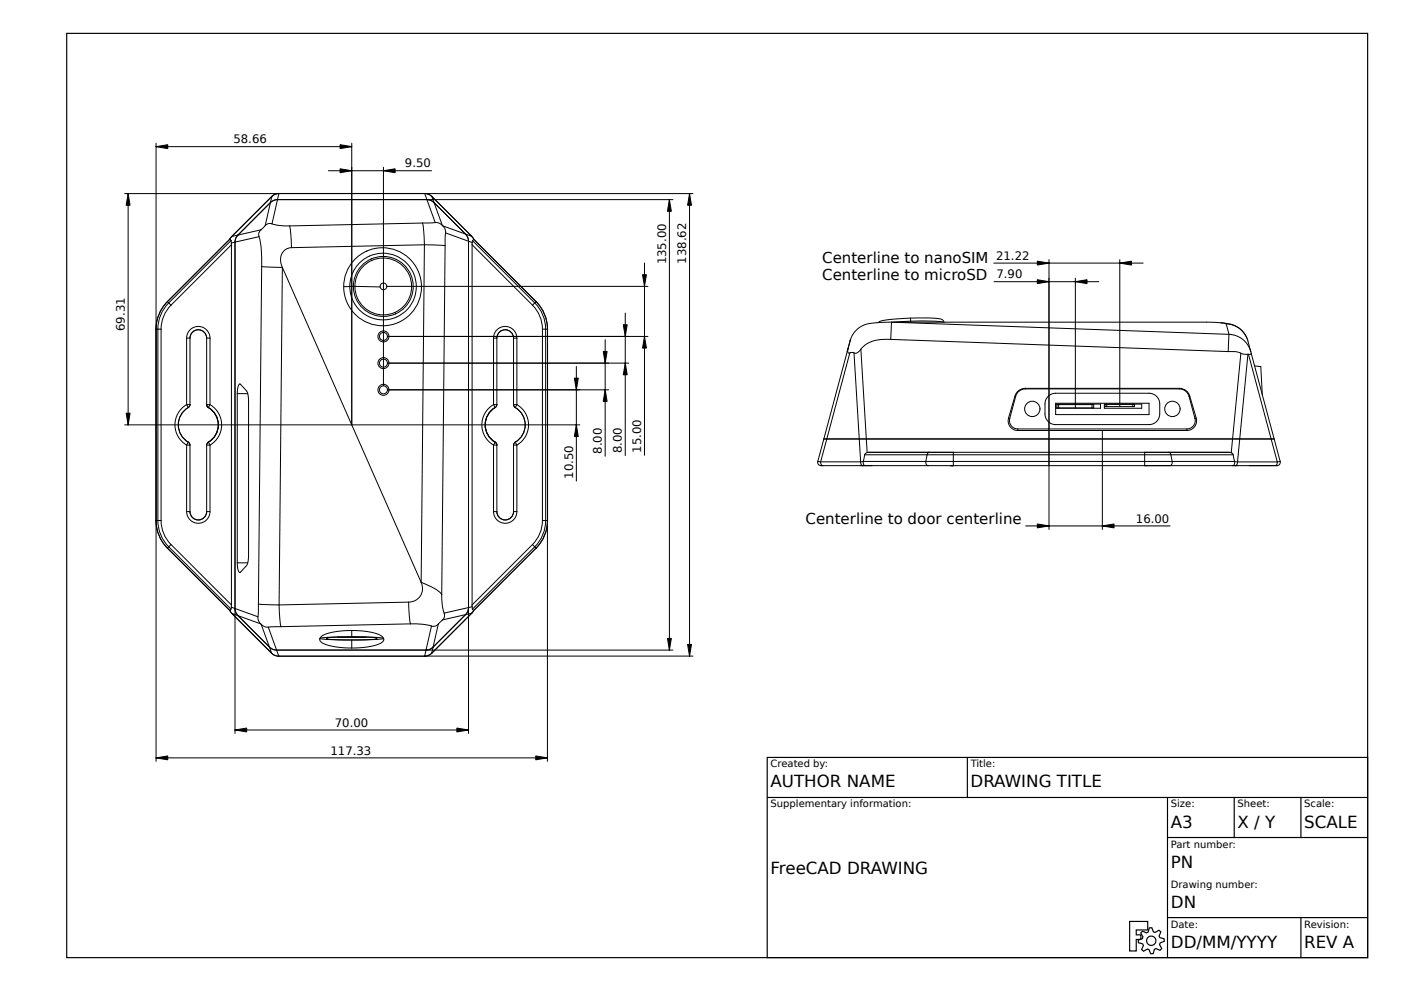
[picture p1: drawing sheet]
<svg xmlns="http://www.w3.org/2000/svg" width="420mm" height="297mm" viewBox="0 0 420 297" stroke-linecap="round" stroke-linejoin="round" font-family="sans-serif">
<g fill="none" stroke="#000" stroke-width=".35">
<path d="M20 10h390v277h-390zM230 227h180v60h-180zM230 239h180M290 227v12M350 239v48M370 239v12M390 239v12M350 251h60M338.7 276.2h5.4v2.5h-3.5v1.5h1.4v1.3h-1.4v3.5h-1.9zM342.5 279.1l1.2 .5 .5-.2 .3-1.3 .8-.1 .5 1.3 .5 .2 1.1-.7 .6 .5-.5 1.2 .2 .5 1.3 .3v.8l-1.2 .5-.2 .5 .7 1.2-.5 .5-1.3-.5-.4 .2-.4 1.3h-.7l-.5-1.2-.5-.2-1.2 .7-.6-.5 .6-1.2-.3-.5-1.2-.4-.1-.7 1.3-.5 .1-.5-.6-1.2zM350 275h60M390 275v12"/>
<circle cx="345.1" cy="281.9" r="1.4"/>
</g>
<g fill="#fff">
<path d="M164.1 98.7v57.3z"/>
<path d="M46.8 98.7v57.3z"/>
<path d="M69.5 70.9l12-12a3 3 0 0 1 2.1-.9h43.7l1.2 .2 1 .7 31.2 31.5a11.7 11.7 0 0 1 3.4 8.3v57.3a11.6 11.6 0 0 1-3.4 8.3l-31.3 31.5a3 3 0 0 1-2.1 .9h-43.7l-1.2-.3-1-.6-31.2-31.5a11.7 11.7 0 0 1-3.4-8.3v-57.3a11.7 11.7 0 0 1 3.4-8.3z" fill-rule="evenodd"/>
<path d="M81.1 60.7l-1.6 6.9 .8-.5h1.2h-1.2l-.8 .5 1.6-6.9 .7-.5 1.4-.4-1.7 7.3 2.4 .5 2.9 .1 .6 6.5-.4 .1a3.8 3.8 0 0 0-2.4 5.8l-6.2-.2-.1-5.6-.6-3.4 .6 3.4 .2 4.9-1.2 105.6 .2-3.7 6.2 .2 .5 6.5-3.8 .2 43.2-1 3.5 .1 2.3 .5-2.9-.5-3.4-.1-.6-6.5a4.1 4.1 0 0 0 3.8-6l4.4 2.1a2.64 2.64 0 0 1 1.8 3.2l.6 4-.5-2.5-.2-3.1 1.2-108.4-.2 3.8-6.2-.2-.5-6.6 3.8-.1-43.7 1-4-.3-1.3-.3 1.7-7.3h44.8l2.5 6.9 1.2 .2 .9 .6-.9-.6-1.2-.2-2.5-6.9 .5 .1 1.6 .8 2.7 7 6.7 2.4 .6 .8 .4 1.4-6.9-2.5 6.9 2.5v109.8l-7.4 1.7 .1 1.1-.5 .9 .5-.9-.1-1.1 7.4-1.7-.1 .5-.8 1.6-6.9 1.6 6.9-1.6-9.8 9.7 1.6-6.9 1.3-1.2-1.8 1.7-.7 .2-.8-.1-1.7 7.2h-44.8l-2.5-6.8-1.2-.2-.9-.7 .9 .7 1.2 .2 2.5 6.8h-.5l-1.6-.9-2.6-6.9-6.8-2.5-.6-.8-.4-1.3 6.9 2.4-6.9-2.4v-109.8l7.3-1.7a1.81 1.81 0 0 1 .6-2l-7 1.5z" fill-rule="evenodd"/>
<path d="M85.2 75.1l1-.7 1.2-.2 39.8-.8-.9 101.1-41.7-94.4a4.3 4.3 0 0 1 .6-5z" fill-rule="evenodd"/>
<path d="M84.6 80.1l41.7 94.4a4.1 4.1 0 0 1-3.8 6l-38.8 .8z" fill-rule="evenodd"/>
<path d="M51.3 91.5l18.1-18.1v107.9l-18.1-18.1a10.2 10.2 0 0 1-3-7.2v-57.3a10.2 10.2 0 0 1 3-7.2z" fill-rule="evenodd"/>
<path d="M141.5 73.4l18.1 18.1a10.2 10.2 0 0 1 3 7.2v57.3a10.2 10.2 0 0 1-3 7.2l-18.1 18.1z" fill-rule="evenodd"/>
<path d="M106.7 77.4a11.7 11.7 0 0 0-1.7 15 11.7 11.7 0 0 0 14.4 4.2l-8.6-19.9a10 10 0 0 1 13.6 6.4 10 10 0 0 1-8.2 12.6 10 10 0 0 1-11.3-9.8h-1.9l7-10.7-1.2 .7zM110 75.2l-7 10.7h1.7a10.4 10.4 0 0 1 6.1-9.2l8.6 19.9a11.7 11.7 0 0 0 6-15.4 11.7 11.7 0 0 0-15.4-6z" fill-rule="evenodd"/>
<path d="M127.2 73.4l6.2 .2-1 104.6a14.2 14.2 0 0 0-6.1-3.7z" fill-rule="evenodd"/>
<path d="M78.4 79.9l6.2 .2-.9 101.2-6.2-.2z" fill-rule="evenodd"/>
<path d="M57 98.9a3.5 3.5 0 0 1 3.8-.8 3.5 3.5 0 0 1 2.2 3.2v20a7 7 0 0 1 0 12.1v19.9a3.5 3.5 0 0 1-3.5 3.5 3.5 3.5 0 0 1-3.5-3.5v-19.9a7 7 0 0 1 0-12.1v-20a3.5 3.5 0 0 1 1-2.4z" fill-rule="evenodd"/>
<path d="M149 98.9a3.5 3.5 0 0 1 3.8-.8 3.5 3.5 0 0 1 2.2 3.2v20a7 7 0 0 1 0 12.1v19.9a3.5 3.5 0 0 1-3.5 3.5 3.5 3.5 0 0 1-3.5-3.5v-19.9a7 7 0 0 1 0-12.1v-20a3.5 3.5 0 0 1 1-2.4z" fill-rule="evenodd"/>
<path d="M106.7 77.4a11.7 11.7 0 0 0-1.7 15 11.7 11.7 0 0 0 14.4 4.2l-9.4-21.4-1.2 .7zM110 75.2l9.4 21.4a11.7 11.7 0 0 0 6-15.4 11.7 11.7 0 0 0-15.4-6z" fill-rule="evenodd"/>
<path d="M111.5 78l2.5 8a1 1 0 0 0 1.5 .7 1 1 0 0 0 0-1.7 1 1 0 0 0-1.5 .7v.3l-7.6-.2 11.9 7.9a8.5 8.5 0 0 0 4.4-11.3 8.5 8.5 0 0 0-11.2-4.4zM108.2 78.4a10 10 0 0 1 15.4 2.8 10 10 0 0 1-6.3 14.3 10 10 0 0 1-12.4-9.6l1-.1 5.4-8.2a9 9 0 0 0-4.6 11.9 9 9 0 0 0 11.8 4.6l-7-16.1a8.5 8.5 0 0 0-4.4 11.3 8.5 8.5 0 0 0 11.2 4.4l-11.9-7.9-1.5 .1a10 10 0 0 1 3.3-7.5zM111.3 77.6l-5.4 8.2 8.1 .2 4.5 8.1a9 9 0 0 0 4.6-11.9 9 9 0 0 0-11.8-4.6z" fill-rule="evenodd"/>
<path d="M57.9 99.4a2.5 2.5 0 0 1 2.6-.3 2.5 2.5 0 0 1 1.5 2.2l.1 20.5a6.3 6.3 0 0 1 0 11.1l-.1 20.4a2.5 2.5 0 0 1-2.5 2.5 2.5 2.5 0 0 1-2.5-2.5l-.2-20.4a6.3 6.3 0 0 1 0-11.1l.2-20.5a2.5 2.5 0 0 1 .9-1.9z" fill-rule="evenodd"/>
<path d="M149.9 99.4a2.5 2.5 0 0 1 2.6-.3 2.5 2.5 0 0 1 1.5 2.2l.1 20.5a6.3 6.3 0 0 1 0 11.1l-.1 20.4a2.5 2.5 0 0 1-2.5 2.5 2.5 2.5 0 0 1-2.5-2.5l-.2-20.4a6.3 6.3 0 0 1 0-11.1l.2-20.5a2.5 2.5 0 0 1 .9-1.9z" fill-rule="evenodd"/>
<path d="M86.8 67.7l39.9-.9 .5 6.6-39.8 .8z" fill-rule="evenodd"/>
<path d="M83.7 181.3l38.8-.8 .6 6.5-38.9 .8z" fill-rule="evenodd"/>
<path d="M108.4 79.7a9 9 0 0 0-.8 11.3 9 9 0 0 0 10.9 3.1l-7.2-16.5-1.1 .6zM111.3 77.6l7.2 16.5a9 9 0 0 0 4.6-11.9 9 9 0 0 0-11.8-4.6z" fill-rule="evenodd"/>
<path d="M111.5 78l6.8 15.7a8.5 8.5 0 0 0 4.4-11.3 8.5 8.5 0 0 0-11.2-4.4zM108.7 80a8.5 8.5 0 0 0-.7 10.8 8.5 8.5 0 0 0 10.3 2.9l-6.8-15.7-1.1 .6z" fill-rule="evenodd"/>
<path d="M71.7 115.2h.4l1.9 2.1 .5 2.9v46.7l-.5 2.4-1.9 2.2a.46 .46 0 0 1-.5-.1 .46 .46 0 0 1-.2-.4l-.3-2.3v-50.7l.2-1.9z" fill-rule="evenodd"/>
<path d="M71.7 115.2h.4l1.9 2 .5 2.4v46.8l-.2 2.3h-3.2v-50.7h3.2h-3.2l.2-1.9z" fill-rule="evenodd"/>
<path d="M140.5 72.3l1.1 .4-.1 109.1-1 .3z" fill-rule="evenodd"/>
<path d="M69.4 72.8l1-.2v109.8l-1.1-.4z" fill-rule="evenodd"/>
<path d="M83.6 58h43.7l.7 1.8h-44.8z" fill-rule="evenodd"/>
<path d="M82.9 194.8h44.8l-.4 1.8h-43.7z" fill-rule="evenodd"/>
<path d="M96.3 190.7a21 21 0 0 1 12.1-1.6 10.5 10.5 0 0 1 6.4 1.9l.2 .8a5.6 5.6 0 0 1-4.3 2 27.1 27.1 0 0 1-14-1.1 1.08 1.08 0 0 1-.8-.9 1.08 1.08 0 0 1 .4-1.1z" fill-rule="evenodd"/>
<path d="M47.3 98.7h1v57.3h-1z" fill-rule="evenodd"/>
<path d="M162.6 98.7h1v57.3h-1z" fill-rule="evenodd"/>
<path d="M96 191.3a102.7 102.7 0 0 1 18.9 0l.1 .5a5.6 5.6 0 0 1-4.3 2l-5.2 .4v-2.4l6.5-.1 3-.3a97.6 97.6 0 0 1-19.1 0l3 .3 6.6 .1v2.4a18.3 18.3 0 0 1-9.2-1.8l-.4-.6z" fill-rule="evenodd"/>
<path d="M163.6 98.7h.5v57.3h-.5z" fill-rule="evenodd"/>
<path d="M46.8 98.7h.5v57.3h-.5z" fill-rule="evenodd"/>
<path d="M50.6 90.8l18.7-18.7 .1 1.3-18.1 18.1z" fill-rule="evenodd"/>
<path d="M159.6 163.2l.7 .7-18.7 18.7-.1-1.3z" fill-rule="evenodd"/>
<path d="M51.3 163.2l18.1 18.1-.2 1.2-18.6-18.6z" fill-rule="evenodd"/>
<path d="M141.7 72.1l18.6 18.7-.7 .7-18.1-18.1z" fill-rule="evenodd"/>
<path d="M130.1 60.7l9.4 9.4-6.9-2.6z" fill-rule="evenodd"/>
<path d="M71.4 184.5l6.9 2.6 2.5 6.8z" fill-rule="evenodd"/>
<path d="M62 101.3h1v20h-1z" fill-rule="evenodd"/>
<path d="M148 101.3h1v20h-1z" fill-rule="evenodd"/>
<path d="M56 133.4h1v19.9h-1z" fill-rule="evenodd"/>
<path d="M154 133.4h1v19.9h-1z" fill-rule="evenodd"/>
<path d="M148 133.4h1v19.9h-1z" fill-rule="evenodd"/>
<path d="M62 133.4h1v19.9h-1z" fill-rule="evenodd"/>
<path d="M56 101.3h1v20h-1z" fill-rule="evenodd"/>
<path d="M154 101.3h1v20h-1z" fill-rule="evenodd"/>
<path d="M69.5 70.9l12-12-.4 1.8-9.8 9.7z" fill-rule="evenodd"/>
<path d="M129.8 193.9l9.8-9.7 1.8-.4-12 12z" fill-rule="evenodd"/>
<path d="M160.3 163.9l.4 .4-18.8 18.7-.3-.4z" fill-rule="evenodd"/>
<path d="M50.2 90.4l18.8-18.8 .3 .5-18.7 18.7z" fill-rule="evenodd"/>
<path d="M142 71.7l18.7 18.7-.4 .4-18.6-18.7z" fill-rule="evenodd"/>
<path d="M50.2 164.3l.4-.4 18.6 18.6-.3 .5z" fill-rule="evenodd"/>
<path d="M96.3 190.7a17.3 17.3 0 0 1 9.2-1.7v1.8l-6.4 .2-3.1 .3z" fill-rule="evenodd"/>
<path d="M105.5 189a17.3 17.3 0 0 1 9.1 1.7l.3 .6-3.1-.3-6.3-.2z" fill-rule="evenodd"/>
<path d="M54.6 122.2l1.4-.9 .5 .8a6 6 0 0 0 0 10.4l-.5 .9a7 7 0 0 1-1.4-11.2z" fill-rule="evenodd"/>
<path d="M63 121.3a7 7 0 0 1 0 12.1l-.5-.9a6 6 0 0 0 0-10.4z" fill-rule="evenodd"/>
<path d="M155 121.3a7 7 0 0 1 0 12.1l-.5-.9a6 6 0 0 0 0-10.4z" fill-rule="evenodd"/>
<path d="M146.6 122.2l1.4-.9 .5 .8a6 6 0 0 0 0 10.4l-.5 .9a7 7 0 0 1-1.4-11.2z" fill-rule="evenodd"/>
<path d="M129.4 187.6l1 .1 1-.7-1.6 6.9-.7 .6-1.4 .3z" fill-rule="evenodd"/>
<path d="M71.3 70.4l7-1.5a1.83 1.83 0 0 0-.6 2l-7.3 1.7 .2-1z" fill-rule="evenodd"/>
<path d="M129.5 58.9l11.9 11.9-1.9-.7-9.4-9.4z" fill-rule="evenodd"/>
<path d="M69.5 183.8l1.9 .7 9.4 9.4 .6 1.9z" fill-rule="evenodd"/>
<path d="M97.9 191.1l11-.2 4.1 .2v.4l-11.3 .2-3.8-.2z" fill-rule="evenodd"/>
<path d="M98.4 191.1l11.4-.1 2.7 .1 .5 .4-7.5 .3-7.6-.3z" fill-rule="evenodd"/>
<path d="M149 98.9a3.5 3.5 0 0 1 3.8-.8 3.5 3.5 0 0 1 2.2 3.2h-1a2.5 2.5 0 0 0-2.5-2.5 2.5 2.5 0 0 0-2.5 2.5h-1a3.5 3.5 0 0 1 1-2.4z" fill-rule="evenodd"/>
<path d="M57 98.9a3.5 3.5 0 0 1 3.8-.8 3.5 3.5 0 0 1 2.2 3.2h-1a2.5 2.5 0 0 0-2.5-2.5 2.5 2.5 0 0 0-2.5 2.5h-1a3.5 3.5 0 0 1 1-2.4z" fill-rule="evenodd"/>
<path d="M148 153.3h1a2.5 2.5 0 0 0 2.5 2.5 2.5 2.5 0 0 0 2.5-2.5h1a3.5 3.5 0 0 1-3.5 3.5 3.5 3.5 0 0 1-3.5-3.5z" fill-rule="evenodd"/>
<path d="M56 153.3h1a2.5 2.5 0 0 0 2.5 2.5 2.5 2.5 0 0 0 2.5-2.5h1a3.5 3.5 0 0 1-3.5 3.5 3.5 3.5 0 0 1-3.5-3.5z" fill-rule="evenodd"/>
<path d="M47.3 156h1a10.2 10.2 0 0 0 3 7.2l-.7 .7a11.1 11.1 0 0 1-3.3-7.9z" fill-rule="evenodd"/>
<path d="M160.3 90.8a11.1 11.1 0 0 1 3.3 7.9h-1a10.2 10.2 0 0 0-3-7.2z" fill-rule="evenodd"/>
<path d="M162.6 156h1a11.1 11.1 0 0 1-3.3 7.9l-.7-.7a10.2 10.2 0 0 0 3-7.2z" fill-rule="evenodd"/>
<path d="M50.6 90.8l.7 .7a10.2 10.2 0 0 0-3 7.2h-1a11.1 11.1 0 0 1 3.3-7.9z" fill-rule="evenodd"/>
<path d="M71.1 168.7h3.2l-.4 .8-1.8 2a.46 .46 0 0 1-.5-.1 .46 .46 0 0 1-.2-.4z" fill-rule="evenodd"/>
<path d="M160.3 90.8l.4-.4a11.7 11.7 0 0 1 3.4 8.3h-.5a11.1 11.1 0 0 0-3.3-7.9z" fill-rule="evenodd"/>
<path d="M46.8 156h.5a11.1 11.1 0 0 0 3.3 7.9l-.4 .4a11.7 11.7 0 0 1-3.4-8.3z" fill-rule="evenodd"/>
<path d="M50.2 90.4l.4 .4a11.1 11.1 0 0 0-3.3 7.9h-.5a11.7 11.7 0 0 1 3.4-8.3z" fill-rule="evenodd"/>
<path d="M163.6 156h.5a11.7 11.7 0 0 1-3.4 8.3l-.4-.4a11.1 11.1 0 0 0 3.3-7.9z" fill-rule="evenodd"/>
<path d="M127.7 194.8l1.4-.3 .7-.6-.4 1.9-.9 .6-1.2 .3z" fill-rule="evenodd"/>
<path d="M81.5 58.9l.9-.6 1.2-.3-.4 1.8-1.4 .4-.7 .5z" fill-rule="evenodd"/>
<path d="M127.3 58l1.3 .3 .9 .6 .6 1.8-1.2-.7-.9-.2z" fill-rule="evenodd"/>
<path d="M80.8 193.9l1.2 .8 .9 .1 .7 1.8-1.3-.2-.9-.6z" fill-rule="evenodd"/>
<path d="M140.5 182.1l1-.3 .1 .7a.63 .63 0 0 1 .3 .6 .63 .63 0 0 1-.4 .6l-1.9 .5 .5-.8z" fill-rule="evenodd"/>
<path d="M69.5 70.9l1.8-.5-.7 1.2-.2 1-1 .2-.1-.7a.63 .63 0 0 1-.3-.6 .63 .63 0 0 1 .4-.5z" fill-rule="evenodd"/>
<path d="M139.5 70.1l2.1 .9a.66 .66 0 0 1 .4 .6 .66 .66 0 0 1-.4 .6v.5l-1.1-.4-.4-1.4z" fill-rule="evenodd"/>
<path d="M69.3 182l1.1 .4 .2 .9 .8 1.2-2.1-.9a.66 .66 0 0 1-.4-.6 .66 .66 0 0 1 .4-.6z" fill-rule="evenodd"/>
<path d="M83.6 58h43.7z" fill-rule="evenodd"/>
<path d="M83.6 196.7l43.7-.1z" fill-rule="evenodd"/>
<path d="M141.9 183l18.8-18.7z" fill-rule="evenodd"/>
<path d="M68.9 71.6l-18.7 18.8z" fill-rule="evenodd"/>
<path d="M142 71.7l18.7 18.7z" fill-rule="evenodd"/>
<path d="M50.2 164.3l18.7 18.7z" fill-rule="evenodd"/>
<path d="M101.1 191h8.7z" fill-rule="evenodd"/>
<path d="M56.5 132.5l.5 .9h-1z" fill-rule="evenodd"/>
<path d="M148 121.3h1l-.1 .2-.4 .6z" fill-rule="evenodd"/>
<path d="M154.2 132.7l.3-.2 .5 .9h-1z" fill-rule="evenodd"/>
<path d="M148.5 132.5l.5 .9h-1z" fill-rule="evenodd"/>
<path d="M62.2 132.7l.3-.2 .5 .9h-1z" fill-rule="evenodd"/>
<path d="M154 121.3h1l-.5 .8z" fill-rule="evenodd"/>
<path d="M56 121.3h1l-.5 .8z" fill-rule="evenodd"/>
<path d="M62 121.3h1l-.5 .8z" fill-rule="evenodd"/>
<path d="M164.1 156a11.2 11.2 0 0 1-3.4 8.3 11.7 11.7 0 0 0 3.4-8.3z" fill-rule="evenodd"/>
<path d="M46.8 156a11.9 11.9 0 0 0 3.4 8.3 11.4 11.4 0 0 1-3.4-8.3z" fill-rule="evenodd"/>
<path d="M50.2 90.4a11.9 11.9 0 0 0-3.4 8.3 11.7 11.7 0 0 1 3.4-8.3z" fill-rule="evenodd"/>
<path d="M160.7 90.4a11.3 11.3 0 0 1 3.4 8.3 11.7 11.7 0 0 0-3.4-8.3z" fill-rule="evenodd"/>
<path d="M69.5 70.9l12-12z" fill-rule="evenodd"/>
<path d="M141.4 183.8l-12 12z" fill-rule="evenodd"/>
<path d="M69.5 183.8l11.9 12z" fill-rule="evenodd"/>
<path d="M129.5 58.9l11.9 11.9z" fill-rule="evenodd"/>
<path d="M112.5 191.1h.5v.4z" fill-rule="evenodd"/>
<path d="M97.9 191.1h.5l-.5 .4z" fill-rule="evenodd"/>
<path d="M127.3 196.6l1.2-.2 .9-.6a2.68 2.68 0 0 1-2.1 .8z" fill-rule="evenodd"/>
<path d="M81.5 58.9a2.68 2.68 0 0 1 2.1-.9l-1.2 .3z" fill-rule="evenodd"/>
<path d="M81.4 195.8l.9 .6 1.3 .2a2.82 2.82 0 0 1-2.2-.8z" fill-rule="evenodd"/>
<path d="M127.3 58a3 3 0 0 1 2.2 .9l-.9-.6z" fill-rule="evenodd"/>
<path d="M69.5 70.9l-.6 .7z" fill-rule="evenodd"/>
<path d="M141.9 183l-.5 .8z" fill-rule="evenodd"/>
<path d="M141.4 70.8l.6 .9z" fill-rule="evenodd"/>
<path d="M68.9 183l.6 .8z" fill-rule="evenodd"/>
<path d="M77.3 184.8l.1 1 .8 1.2-.8-1.2z" fill-rule="evenodd"/>
<path d="M78.3 68.9l1.2-1.3z" fill-rule="evenodd"/>
<path d="M132.8 67.7l.7 1.1 .1 1-.1-1z" fill-rule="evenodd"/>
<circle cx="115" cy="116.8" r="1.65"/>
<circle cx="115" cy="100.8" r="1.65"/>
<circle cx="115" cy="108.8" r="1.65"/>
<circle cx="115" cy="108.8" r="1.2"/>
<circle cx="115" cy="116.8" r="1.2"/>
<circle cx="115" cy="100.8" r="1.2"/>
<circle cx="115" cy="85.8" r="1"/>
</g>
<g fill="none" stroke="#000" stroke-width=".3">
<path d="M37.4 58h170.4M38.4 58v69.3M46.8 42.9v185.3M46.8 44h58.7M81.5 58.9l-12 12M81.5 58.9h.1M81.5 58.9l-2 8.7M83.6 58a3 3 0 0 0-2.1 .9M83.6 58l-1.2 .3-.9 .6M83.6 58h.1M83.6 58l-2.1 9.1M98.5 51.2h30.9"/>
<path d="M105.5 42.9v84.4M115 50.1v65.5M127.3 58a3 3 0 0 1 2.2 .9M127.3 58l1.3 .3 .9 .6M127.3 58l3.2 8.7M127.3 58h.1M128 59.8l.9 .2 1.2 .7 9.4 9.4 .6 .8 .4 1.4v147.5M129.5 58.9l11.9 11.9M129.5 58.9l3.1 8.6M200.7 59.8v135M201.7 59.8l-119 .1-1.6 .8-9.8 9.7-.7 1.2-.2 1M206.7 58v138.6"/>
<path d="M68.9 71.6h.1M68.9 71.6l-18.7 18.8M69 71.6l.3 .5M69.3 72.1l.1 .7M69.3 72.1l-18.7 18.7M69.4 72.8v.6M69.4 73.4v107.9M69.4 73.4l-18.1 18.1M69.5 70.9l-.6 .7M69.5 70.9l-.5 .7M70.4 72.6v147.2M70.4 72.6l-1 .2"/>
<path d="M77.7 70.9l.6 3.4 .1 5.6M77.7 70.9l-7.3 1.7M78.3 68.9a1.83 1.83 0 0 0-.6 2M78.3 68.9l-8.8 2M78.4 79.9l6.2 .2M78.4 79.9l-.9 101.2M79.5 67.6l-1.2 1.3M81.5 67.1l2.4 .5 2.9 .1M81.5 67.1h-1.2l-.8 .5M86.8 67.7l.6 6.5M87.4 74.2a3.8 3.8 0 0 0-2.8 5.9M126.7 66.8l.5 6.6"/>
<path d="M126.7 66.8l-39.9 .9M127.2 73.4l6.2 .2M127.2 73.4l-.9 101.1M127.2 73.4l-39.8 .8M130.5 66.7l1.2 .2 .9 .6M130.5 66.7l-3.8 .1M132.6 67.5l.2 .2M132.8 67.7l.7 1.1 .1 1M132.8 67.7l8.6 3.1M133.4 73.6l-1 104.6M133.6 69.8l-.2 3.8M133.6 69.8l8 2.9"/>
<path d="M141.4 70.8l.6 .9M141.4 70.8h.1M141.5 73.4v107.9M141.5 73.4l18.1 18.1M141.6 72.7l-.1 .7M141.7 72.1l-.1 .6M141.7 72.1l18.6 18.7a11.1 11.1 0 0 1 3.3 7.9v57.3a11.1 11.1 0 0 1-3.3 7.9M142 71.7l-.3 .4M142 71.7l18.7 18.7M142 71.7h.1M193.2 78.8v57.6M48.3 98.7v57.3"/>
<path d="M50.2 90.4a11.7 11.7 0 0 0-3.4 8.3h1.5M50.2 90.4h.1M50.2 90.4l.4 .4M50.6 90.8a11.1 11.1 0 0 0-3.3 7.9v57.3a11.1 11.1 0 0 0 3.3 7.9l18.6 18.6M50.6 90.8l.7 .7M51.3 91.5a10.2 10.2 0 0 0-3 7.2M84.6 80.1l41.7 94.4M84.6 80.1l-.9 101.2M104.9 85.9h-1.9M104.9 85.9l9.1 .1M116 85.8a1 1 0 0 0-1.1-1 1 1 0 0 0-.9 1.2M116 85.8a1 1 0 0 1-1 1 1 1 0 0 1-1-.8"/>
<path d="M116 85.8h78.2M159.6 91.5a10.2 10.2 0 0 1 3 7.2M160.7 90.4l-1.1 1.1M160.7 90.4a11.7 11.7 0 0 1 3.4 8.3M160.7 90.4h.1M162.6 98.7h1.5M162.6 98.7v57.3M164.1 98.7v129.5M187.4 93.8v42.7M56 101.3a3.5 3.5 0 0 1 3.5-3.5 3.5 3.5 0 0 1 3.5 3.5M56 101.3v20M56 101.3h1"/>
<path d="M57 101.3a2.5 2.5 0 0 1 2.5-2.5 2.5 2.5 0 0 1 2.5 2.5M57 101.3v20M62 101.3v20M62 101.3h1M63 101.3v20M71.1 118l.3-2.1a.58 .58 0 0 1 .7-.7l2 2.3 .4 2.7v46.7l-.5 2.5-1.9 2.1a.46 .46 0 0 1-.5-.1 .46 .46 0 0 1-.2-.4l-.3-2.3M71.1 118v50.7M71.1 118h3.2M116.6 116.8h65.9M116.6 108.8h71.9M116.6 100.8h77.6M148 101.3a3.5 3.5 0 0 1 3.5-3.5 3.5 3.5 0 0 1 3.5 3.5"/>
<path d="M148 101.3h1M148 101.3v20M149 101.3a2.5 2.5 0 0 1 2.5-2.5 2.5 2.5 0 0 1 2.5 2.5M149 101.3v20M154 101.3v20M154 101.3h1M155 101.3v20M172.8 109.8v34.4M181.4 101.8v34.9M37.4 127.3h136.4M56 121.3a7 7 0 0 0 0 12.1M56 121.3l.5 .8"/>
<path d="M56 121.3h1M56 133.4h1M56 133.4v19.9M56.5 122.1a6 6 0 0 0 0 10.4M56.5 132.5l.5 .9M56.5 132.5l-.5 .9M57 121.3l-.5 .8M57 133.4v19.9M62 121.3l.5 .8M62 133.4v19.9M62 121.3h1M62 133.4h1"/>
<path d="M62.5 122.1a6 6 0 0 1 0 10.4M62.5 132.5l-.5 .9M62.5 132.5l.5 .9M63 121.3a7 7 0 0 1 0 12.1M63 121.3l-.5 .8M63 133.4v19.9M148 121.3a7 7 0 0 0 0 12.1M148 121.3h1M148 133.4h1M148 133.4v19.9M148 121.3l.5 .8M148.5 122.1a6 6 0 0 0 0 10.4"/>
<path d="M148.5 132.5l.5 .9M148.5 132.5l-.5 .9M149 121.3l-.5 .8M149 133.4v19.9M154 121.3l.5 .8M154 133.4v19.9M154 121.3h1M154 133.4h1M154.5 122.1a6 6 0 0 1 0 10.4M154.5 132.5l-.5 .9M154.5 132.5l.5 .9M155 121.3a7 7 0 0 1 0 12.1"/>
<path d="M155 121.3l-.5 .8M155 133.4v19.9M48.3 156h-1.5a11.7 11.7 0 0 0 3.4 8.3M48.3 156a10.2 10.2 0 0 0 3 7.2M56 153.3a3.5 3.5 0 0 0 3.5 3.5 3.5 3.5 0 0 0 3.5-3.5M56 153.3h1M57 153.3a2.5 2.5 0 0 0 2.5 2.5 2.5 2.5 0 0 0 2.5-2.5M62 153.3h1M148 153.3a3.5 3.5 0 0 0 3.5 3.5 3.5 3.5 0 0 0 3.5-3.5M148 153.3h1M149 153.3a2.5 2.5 0 0 0 2.5 2.5 2.5 2.5 0 0 0 2.5-2.5M154 153.3h1"/>
<path d="M162.6 156h1.5a11.7 11.7 0 0 1-3.4 8.3M162.6 156a10.2 10.2 0 0 1-3 7.2M50.2 164.3l18.7 18.7M50.2 164.3h.1M51.3 163.2l-1.1 1.1M51.3 163.2l18.1 18.1M71.1 168.7h3.2M126.3 174.5a4.1 4.1 0 0 1-3.8 6M126.3 174.5l2.9 1.3a8 8 0 0 1 3.2 2.4M132.4 178.2l.2 3.1 .5 2.5M159.6 163.2l-18.1 18.1M159.6 163.2l.7 .7"/>
<path d="M160.3 163.9l-18.7 18.7M160.3 163.9l.4 .4M160.7 164.3h.1M160.7 164.3l-18.8 18.7M68.9 183l.6 .8M68.9 183h.1M69.2 182.5l-.3 .5M69.3 182l-.1 .5M69.3 182l8 2.8M69.4 181.3l-.1 .7M69.5 183.8l11.9 12M69.5 183.8l8.7 3.2"/>
<path d="M69.5 183.8h.1M70.4 182.4l.2 .9 .8 1.2 9.4 9.4 1.6 .9h119.3M77.3 184.8l.1 1 .8 1.2M77.5 181.1l-.2 3.7M77.5 181.1l6.2 .2M78.2 187l.1 .1M78.3 187.1l.9 .7 1.2 .2M78.3 187.1l3.1 8.7M80.4 188l3.2 8.6M81.4 195.8l1 .6 1.2 .3M81.4 195.8h.1M81.4 195.8l.9 .6 1.3 .2"/>
<path d="M83.6 196.6h124.2M83.6 196.6v.1M83.7 181.3l.5 6.5M84.2 187.8l-3.8 .2M95.9 191.4l3 .3 6.6 .1M96 191.3l-.1 .5a5.6 5.6 0 0 0 4.3 2l5.3 .4M97.9 191.5l7.6 .3 7.5-.3M97.9 191.5v-.4h.5l7.1-.2 7 .2h.5v.4M98.4 191.1l-.5 .4M101.1 191h8.7M105.5 190.8l6.3 .2 3.1 .3M105.5 190.8l-6.4 .2-3.1 .3"/>
<path d="M105.5 189a17.3 17.3 0 0 1 9.1 1.7l.3 .6M105.5 189a17.3 17.3 0 0 0-9.2 1.7l-.3 .6M105.5 189v1.8M105.5 191.8v2.4M112.5 191.1l.5 .4M114.9 191.3l.1 .5a5.6 5.6 0 0 1-4.3 2l-5.2 .4M115 191.4l-3 .3-6.5 .1M122.5 180.5l.6 6.5M122.5 180.5l-38.8 .8M123.1 187l3.4 .1 2.9 .5M123.1 187l-38.9 .8M127.3 196.6v.1"/>
<path d="M127.7 194.8l-.4 1.8M129.4 187.6l-1.7 7.2M129.4 195.8l-.9 .6-1.2 .2M129.4 195.8h.1M129.4 195.8a3 3 0 0 1-2.1 .9M131.4 187l-1 .7-1-.1M131.4 187l-2 8.8M132.7 185.8l-1.3 1.2M133.1 183.8l.1 1.1-.5 .9M140.5 182.1l-.4 1.3-.5 .8-9.8 9.7-.7 .6-1.4 .3M140.5 182.1l-7.4 1.7M141.4 183.8h.1"/>
<path d="M141.4 183.8l-12 12M141.4 183.8l-8.7 2M141.5 181.3v.5M141.5 181.8l.1 .8M141.5 181.8l-1 .3M141.6 182.6l.3 .4M141.9 183h.1M142 183l-.6 .8M70.4 218.8h70.1M46.8 227.1h117.3"/>
<circle cx="114.7" cy="85.9" r="11.7"/>
<circle cx="114.8" cy="85.9" r="10"/>
<circle cx="114.9" cy="85.8" r="9"/>
<circle cx="114.9" cy="85.9" r="8.5"/>
<circle cx="115" cy="108.8" r="1.2"/>
<circle cx="115" cy="100.8" r="1.2"/>
<circle cx="115" cy="116.8" r="1.65"/>
<circle cx="115" cy="100.8" r="1.65"/>
<circle cx="115" cy="116.8" r="1.2"/>
<circle cx="115" cy="108.8" r="1.65"/>
</g>
<g fill="#000" stroke="#000" stroke-width=".3">
<path d="M38.4 58l.6 3.5h-1.2zM46.8 44l3.5-.6v1.1zM102 50.6l3.5 .6-3.5 .6zM102 43.4l3.5 .6-3.5 .5zM115 51.2l3.5-.6v1.2zM200.7 59.8l.6 3.5h-1.2zM206.7 58l.6 3.5h-1.2zM192.6 82.3h1.2l-.6 3.5zM172.2 113.3h1.2l-.6 3.5zM180.8 105.3h1.2l-.6 3.5zM181.4 116.8l.6 3.5h-1.2zM186.9 97.3h1.1l-.6 3.5z"/>
<path d="M187.4 108.8l.6 3.5h-1.1zM193.2 100.8l.6 3.5h-1.2zM37.8 123.8h1.2l-.6 3.5zM172.8 127.3l.6 3.5h-1.2zM200.1 191.3h1.2l-.6 3.5zM206.1 193.1h1.2l-.6 3.5zM70.4 218.8l3.5-.6v1.2zM137 218.2l3.5 .6-3.5 .6zM46.8 227.1l3.5-.5v1.1zM160.6 226.6l3.5 .5-3.5 .6z"/>
</g>
<g fill="#fff">
<path d="M376.1 109.6l1.9 .3 .4 8.4z"/>
<path d="M254.2 104.4a.77 .77 0 0 0-.1 .9 .77 .77 0 0 0 .7 .5l-6.9 25.8h9.7l-1.6-25.8h.2a1.89 1.89 0 0 0 1.9-1.1l1.6 26.9h109.8l2.5-25.7-2.5 25.7h2.2l2.4-25.4-2.4 25.4h10.3l1.8 6.7a1.25 1.25 0 0 1-1.6 1.3h-12.6l.5-.5v-.8h-18.7a1.22 1.22 0 0 1-1.7 1.3h-6.6h27.1a.86 .86 0 0 0 .8-1.2l-.2 .8-.5 .4h11.9l.5-.4 .2-.8-.2 .8-.5 .4h.2a1.08 1.08 0 0 0 1.4-1.3l-.9 .1-8.6-32.2 6.8 25.4h.9l-3.6-13.3-.4-8.4-1.9-.3-1-3.7-.1 .3h-.7l.8-.1-.1-.7 8.8 32.9-12.8 .1a.6 .6 0 0 0-.7 0 .6 .6 0 0 0-.2 .7l-.5 .5h-18.9l.6-.4 .1-.9h-8.3v1.3h-83.9a.95 .95 0 0 1-1.2-1.2l.2 .8 .5 .4-12.8-.1a1 1 0 0 1-.7-1.2 1 1 0 0 0 .9 1.3h.6l-.5-.4-.2-.8 .2 .8 .5 .4h12.7a.94 .94 0 0 1-.6-1.3 .94 .94 0 0 0 .6 1.3h18.8l-.5-.4-.2-.9v.3a1.25 1.25 0 0 0 1.8 1h6.5v-1.3h-40.6z" fill-rule="evenodd"/>
<path d="M262.8 96.7h.5a4.7 4.7 0 0 1 3.3-.9l8.1-.5a20.9 20.9 0 0 1 7.8 .5l.5 .8h81.4a16.4 16.4 0 0 1 7 1.7l1.6 1.7 .9 1.5a8 8 0 0 0-7.9-4.8l2.7 .4a7.1 7.1 0 0 1 5.4 5.1l.9 3.2-.9-3.2a7 7 0 0 0-6.5-5.1l.8 3.1a7 7 0 0 1 6.5 5.1 7 7 0 0 0-6.5-5.1l-.2 5.2h2.3l1.5 .5-1.9-.5-103.1-3.7a10 10 0 0 0-8.6 2.6l-.3 .4a9.2 9.2 0 0 1 8.2-3h.7l.3-5.1z" fill-rule="evenodd"/>
<path d="M305 117.4l1.2-.8 1.2-.2h46.2a3.2 3.2 0 0 1 3.1 2.3l1.9 6.6a2.9 2.9 0 0 1-2.8 3.7h-50.7a2.9 2.9 0 0 1-2.8-3.7l2-6.6z" fill-rule="evenodd"/>
<path d="M305.3 117.4l1-.6 1.1-.2h46.7l1.1 .4 1.1 1.2 1.9 7.2a2.5 2.5 0 0 1-2.4 3.2h-50.7a2.5 2.5 0 0 1-2.4-3.2l1.8-6.6z" fill-rule="evenodd"/>
<path d="M267.3 96.6l101.1 3.6-.2 5.2-101.2-3.7z" fill-rule="evenodd"/>
<path d="M259.7 131.6h109.8l-.4 4.1-109.1-.1z" fill-rule="evenodd"/>
<path d="M314.2 118.8a3.2 3.2 0 0 1 2.3-.9h28a3.2 3.2 0 0 1 3.2 3.2 6.5 6.5 0 0 1-.6 4.7 3.2 3.2 0 0 1-2.6 1.5h-28a3.2 3.2 0 0 1-3.2-3.2 6.5 6.5 0 0 1 .5-4.8z" fill-rule="evenodd"/>
<path d="M267.3 96.6h96.1l4.1 .4 .9 3.2z" fill-rule="evenodd"/>
<path d="M285.8 136.3h57.3v2h-57.3z" fill-rule="evenodd"/>
<path d="M316.5 120.9h28v3.4h-28z" fill-rule="evenodd"/>
<path d="M247.9 131.6h9.7l.4 6.8h-12z" fill-rule="evenodd"/>
<path d="M371.7 131.6h9.4l1.8 6.8h-11.9z" fill-rule="evenodd"/>
<path d="M285.8 138.3h57.3v1.3h-57.3z" fill-rule="evenodd"/>
<path d="M256 105.8a1.74 1.74 0 0 0 2.1-1.1l1.6 26.9h-2.1z" fill-rule="evenodd"/>
<path d="M285.8 135.6h57.3v.7h-57.3z" fill-rule="evenodd"/>
<path d="M259.2 136.3h18.7l-.4 2h-18.7z" fill-rule="evenodd"/>
<path d="M351 136.3h18.7l.4 2h-18.7z" fill-rule="evenodd"/>
<path d="M305.1 128.6h50.7v.4h-50.7z" fill-rule="evenodd"/>
<path d="M254.2 104.4a.77 .77 0 0 0-.1 .9 .77 .77 0 0 0 .7 .5l-6.9 25.8h-.9z" fill-rule="evenodd"/>
<path d="M316.5 121.1h13.4v1.3h-13.4z" fill-rule="evenodd"/>
<path d="M343.1 136.3h7.9l.4 2h-8.3z" fill-rule="evenodd"/>
<path d="M277.9 136.3h7.9v2h-8.3z" fill-rule="evenodd"/>
<path d="M331.1 121.1h11.2v1.3h-11.2z" fill-rule="evenodd"/>
<path d="M259.4 136l1.1-.4h18.1l-.4 .2-.3 .5h-18.7z" fill-rule="evenodd"/>
<path d="M350.3 135.6h18.1a1.19 1.19 0 0 1 1.3 .7h-18.7l-.2-.5z" fill-rule="evenodd"/>
<path d="M369.5 131.6h2.2l-.7 6.8a.8 .8 0 0 1-1.1-.8l-.3-1.5-.5-.4z" fill-rule="evenodd"/>
<path d="M257.6 131.6h2.1l.3 4-.8 .7a2.53 2.53 0 0 1-.6 2.1h-.6z" fill-rule="evenodd"/>
<path d="M316.9 121.3h11v1h-11z" fill-rule="evenodd"/>
<path d="M317.4 121.3h10v1h-10z" fill-rule="evenodd"/>
<path d="M273 95.3h1.7a20.9 20.9 0 0 1 7.8 .5l.5 .8-3.7-.4-6.3 .1z" fill-rule="evenodd"/>
<path d="M307.4 116.4h46.2v.2h-46.2z" fill-rule="evenodd"/>
<path d="M263.3 96.6h.1a13.2 13.2 0 0 1 6.1-1.1l3.5-.2v1z" fill-rule="evenodd"/>
<path d="M247 131.6h.9l-1.9 6.8-.8-.1z" fill-rule="evenodd"/>
<path d="M331.3 121.2h8.8v.7h-8.8z" fill-rule="evenodd"/>
<path d="M343.1 135.6h7.2l.5 .2 .2 .5h-7.9z" fill-rule="evenodd"/>
<path d="M278.2 135.8l.4-.2h7.2v.7h-7.9z" fill-rule="evenodd"/>
<path d="M331.8 121.2h7.8v.7h-7.8z" fill-rule="evenodd"/>
<path d="M273 96.3l6.3-.1 3.5 .4h-9.8z" fill-rule="evenodd"/>
<path d="M302.3 125.3l.4 .1a2.5 2.5 0 0 0 2.4 3.2v.4a2.9 2.9 0 0 1-2.8-3.7z" fill-rule="evenodd"/>
<path d="M358.2 125.4l.4-.1a2.9 2.9 0 0 1-2.8 3.7v-.4a2.5 2.5 0 0 0 2.4-3.2z" fill-rule="evenodd"/>
<path d="M304.3 118.7l.2 .1-1.8 6.6-.4-.1z" fill-rule="evenodd"/>
<path d="M356.5 118.8l.2-.1 1.9 6.6-.4 .1z" fill-rule="evenodd"/>
<path d="M267.9 96.6l5.1-.3v.3z" fill-rule="evenodd"/>
<path d="M353.6 116.4a3.2 3.2 0 0 1 3.1 2.3l-.2 .1-.5-1-.8-.8-1.6-.4z" fill-rule="evenodd"/>
<path d="M305 117.4l1.2-.8 1.2-.2v.2l-1.6 .4-.8 .8-.5 1-.2-.1z" fill-rule="evenodd"/>
<path d="M327.4 121.3h.5v1h-.5z" fill-rule="evenodd"/>
<path d="M316.9 121.3h.5v1h-.5z" fill-rule="evenodd"/>
<path d="M339.6 121.2h.5v.7h-.5z" fill-rule="evenodd"/>
<path d="M331.3 121.2h.5v.7h-.5z" fill-rule="evenodd"/>
<path d="M256.8 98.8a8.8 8.8 0 0 1 6-2.1h-.3a7.5 7.5 0 0 0-7.6 5.4l.8-1.8z" fill-rule="evenodd"/>
<path d="M255 101.7l-.1 .4z" fill-rule="evenodd"/>
<path d="M254.9 102.1l-.7 2.3z" fill-rule="evenodd"/>
<path d="M254.8 105.8l.6-.2 .6 .2-.6-.2z" fill-rule="evenodd"/>
<path d="M372 105.9l2.1 .3z" fill-rule="evenodd"/>
<path d="M374.1 106.2h.2z" fill-rule="evenodd"/>
<circle cx="309.5" cy="122.6" r="2.3"/>
<circle cx="351.5" cy="122.6" r="2.3"/>
</g>
<g fill="none" stroke="#000" stroke-width=".3">
<path d="M297.9 78.9h44.8M314.5 77.8v80.9M335.7 77.8v44.1M267.3 96.6h94.4l4.3 .1M267.3 96.6l-4.8 .1a7.5 7.5 0 0 0-7.6 5.4M267.3 96.6l-.3 5.1M267.3 96.6l101.1 3.6M267.9 96.6a82.5 82.5 0 0 1 14.9 0M273 95.3l-1.8 .1a20.8 20.8 0 0 0-7.7 1.1l-.2 .2M273 95.3h1.7a20.9 20.9 0 0 1 7.8 .5l.5 .8M273 95.3v1.3M273 95.3h.1"/>
<path d="M298 84.4h31.4M322.4 83.4v38.9M366 96.7l1.6 .4M366 96.7l2.7 .4a7.1 7.1 0 0 1 5.2 4.4M367.6 97.1a7 7 0 0 1 6.5 5.1l.8 3.1M367.6 97.1l.8 3.1M254 105.3v.1M254.8 105.8l.6-.2 .6 .2M254.8 105.8l-8.8 32.6M254.9 102.1l-9.7 36.2M254.9 102.1l-.7 2.3a.77 .77 0 0 0-.1 .9 .77 .77 0 0 0 .7 .5M255 101.7l-.1 .4"/>
<path d="M256 105.8l2 32.6M258.1 104.7a1.74 1.74 0 0 1-2.1 1.1M258.1 104.7l1.9 30.9M267 101.7a10 10 0 0 0-8.6 2.6l-.3 .4M267 101.7l101.2 3.7M304.3 118.7l-2 6.6M304.3 118.7l.2 .1M304.5 118.8l-1.8 6.6M307.4 116.4l-1.2 .2-.8 .4-.6 .7-.5 1M307.4 116.6l-1.6 .4-.8 .8-.5 1M307.4 116.4h46.2M307.4 116.6h46.2"/>
<path d="M307.4 116.4v.2M314.2 118.8a3.2 3.2 0 0 1 2.3-.9h28a3.2 3.2 0 0 1 3.2 3.2 6.5 6.5 0 0 1-.6 4.7 3.2 3.2 0 0 1-2.6 1.5h-28a3.2 3.2 0 0 1-3.2-3.2 6.5 6.5 0 0 1 .5-4.8zM353.6 116.4a3.2 3.2 0 0 1 3.1 2.3M353.6 116.6l1.6 .4 .8 .8 .5 1M353.6 116.4v.2M356.5 118.8l1.7 6.6M356.7 118.7l1.9 6.6M356.7 118.7l-.2 .1M368.2 105.4h2.3l1.5 .5M368.4 100.2l-.2 5.2M368.4 100.2a7 7 0 0 1 6.5 5M372 105.9l2.1 .3"/>
<path d="M372 105.9l-2.9 29.8M374.1 106.2h.2M374.1 106.2l-3.1 32.2M374.3 106.2l8.6 32.2M374.9 105.2l.1 .2M374.9 105.2v.1M375 105.4l.1 .5M375.1 105.9l-.1 .3h-.7M375.1 105.9l8.7 32.4M376.1 109.6l1.9 .3 .4 8.4M245.2 138.3a1 1 0 0 0 .9 1.3M245.2 138.3h.1"/>
<path d="M245.2 138.3l.8 .1M246 138.4l.2 .8 .5 .4M246 138.4h12M246.1 139.6h.1M247 131.6h135M258.8 138.3a.94 .94 0 0 0 .6 1.3h-.5a.83 .83 0 0 1-.9-1.2M258.8 138.3l-.8 .1M258.8 138.3h.1M258.8 138.3h111.3M259.2 136.3l-.4 2M259.2 136.3h110.5M260 135.6l-.8 .7"/>
<path d="M260 135.6l109.1 .1M278.6 135.6l-.6 .4-.5 2.3 .2 .9 .5 .4M285.8 135.6v4M302.3 125.3a2.9 2.9 0 0 0 2.8 3.7M302.3 125.3l.4 .1M302.7 125.4a2.5 2.5 0 0 0 2.4 3.2M305.1 129h50.7M305.1 128.6h50.7M305.1 128.6v.4M316.5 120.9h28v3.4h-28zM316.5 121.1h13.4v1.3h-13.4M316.9 121.3h11v1h-11z"/>
<path d="M317.4 121.3v1M327.4 121.3v1M330.5 129v29.7M331.1 121.1h11.2v1.3h-11.2zM331.3 121.2h8.8v.7h-8.8zM331.8 121.2v.7M339.6 121.2v.7M343.1 135.6v4M350.3 135.6l.6 .4 .5 2.3-.1 .9-.6 .4M355.8 128.6v.4M358.2 125.4a2.5 2.5 0 0 1-2.4 3.2M358.6 125.3a2.9 2.9 0 0 1-2.8 3.7"/>
<path d="M358.6 125.3l-.4 .1M369.1 135.7l.6 .6M369.7 136.3l.4 2M370.1 138.3v.1M370.1 138.4a.95 .95 0 0 1-.5 1.2h.5a.83 .83 0 0 0 .9-1.2M370.1 138.4h.9M371 138.4h11.9M382.9 138.4l-.2 .8-.5 .4M383.8 138.3l-.2 .9-.8 .4h-136.7M383.8 138.3l-.9 .1M383.8 138.3h.1M307.5 157.6h43.2"/>
<circle cx="309.5" cy="122.6" r="2.3"/>
<circle cx="351.5" cy="122.6" r="2.3"/>
</g>
<path d="M311 78.3l3.5 .6-3.5 .5zM335.7 78.9l3.5-.6v1.1zM311 83.8l3.5 .6-3.5 .6zM322.4 84.4l3.5-.6v1.2zM311 157l3.5 .6-3.5 .6zM330.5 157.6l3.5-.6v1.2z" fill="#000" stroke="#000" stroke-width=".3"/>
<g font-size="5">
<text x="231" y="236">AUTHOR NAME</text>
<text x="291" y="236">DRAWING TITLE</text>
<text x="351" y="248">A3</text>
<text x="371" y="248">X / Y</text>
<text x="391" y="248">SCALE</text>
<text x="231" y="262">FreeCAD DRAWING</text>
<text x="351" y="260">PN</text>
<text x="351" y="272">DN</text>
<text x="351" y="284">DD/MM/YYYY</text>
<text x="391" y="284">REV A</text>
</g>
<g font-size="4.5">
<text x="246.5" y="78.7">Centerline to nanoSIM</text>
<text x="246.5" y="83.9">Centerline to microSD</text>
<text x="241.5" y="157.1">Centerline to door centerline</text>
</g>
<g font-size="3.5">
<text x="70" y="43">58.66</text>
<text x="121.4" y="50.2">9.50</text>
<text x="298.6" y="77.9">21.22</text>
<text x="199.7" y="79.2" transform="rotate(-90 199.7 79.2)">135.00</text>
<text x="205.7" y="79" transform="rotate(-90 205.7 79)">138.62</text>
<text x="298.7" y="83.4">7.90</text>
<text x="37.4" y="99.2" transform="rotate(-90 37.4 99.2)">69.31</text>
<text x="180.4" y="136" transform="rotate(-90 180.4 136)">8.00</text>
<text x="186.5" y="135.8" transform="rotate(-90 186.5 135.8)">8.00</text>
<text x="192.2" y="135.7" transform="rotate(-90 192.2 135.7)">15.00</text>
<text x="171.8" y="143.5" transform="rotate(-90 171.8 143.5)">10.50</text>
<text x="340.6" y="156.6">16.00</text>
<text x="100.4" y="217.8">70.00</text>
<text x="99.1" y="226.1">117.33</text>
</g>
<g font-size="3">
<text x="231" y="230">Created by:</text>
<text x="291" y="230">Title:</text>
<text x="231" y="242">Supplementary information:</text>
<text x="351" y="242">Size:</text>
<text x="371" y="242">Sheet:</text>
<text x="391" y="242">Scale:</text>
<text x="351" y="254">Part number:</text>
<text x="351" y="266">Drawing number:</text>
<text x="351" y="278">Date:</text>
<text x="391" y="278">Revision:</text>
</g>
</svg>
